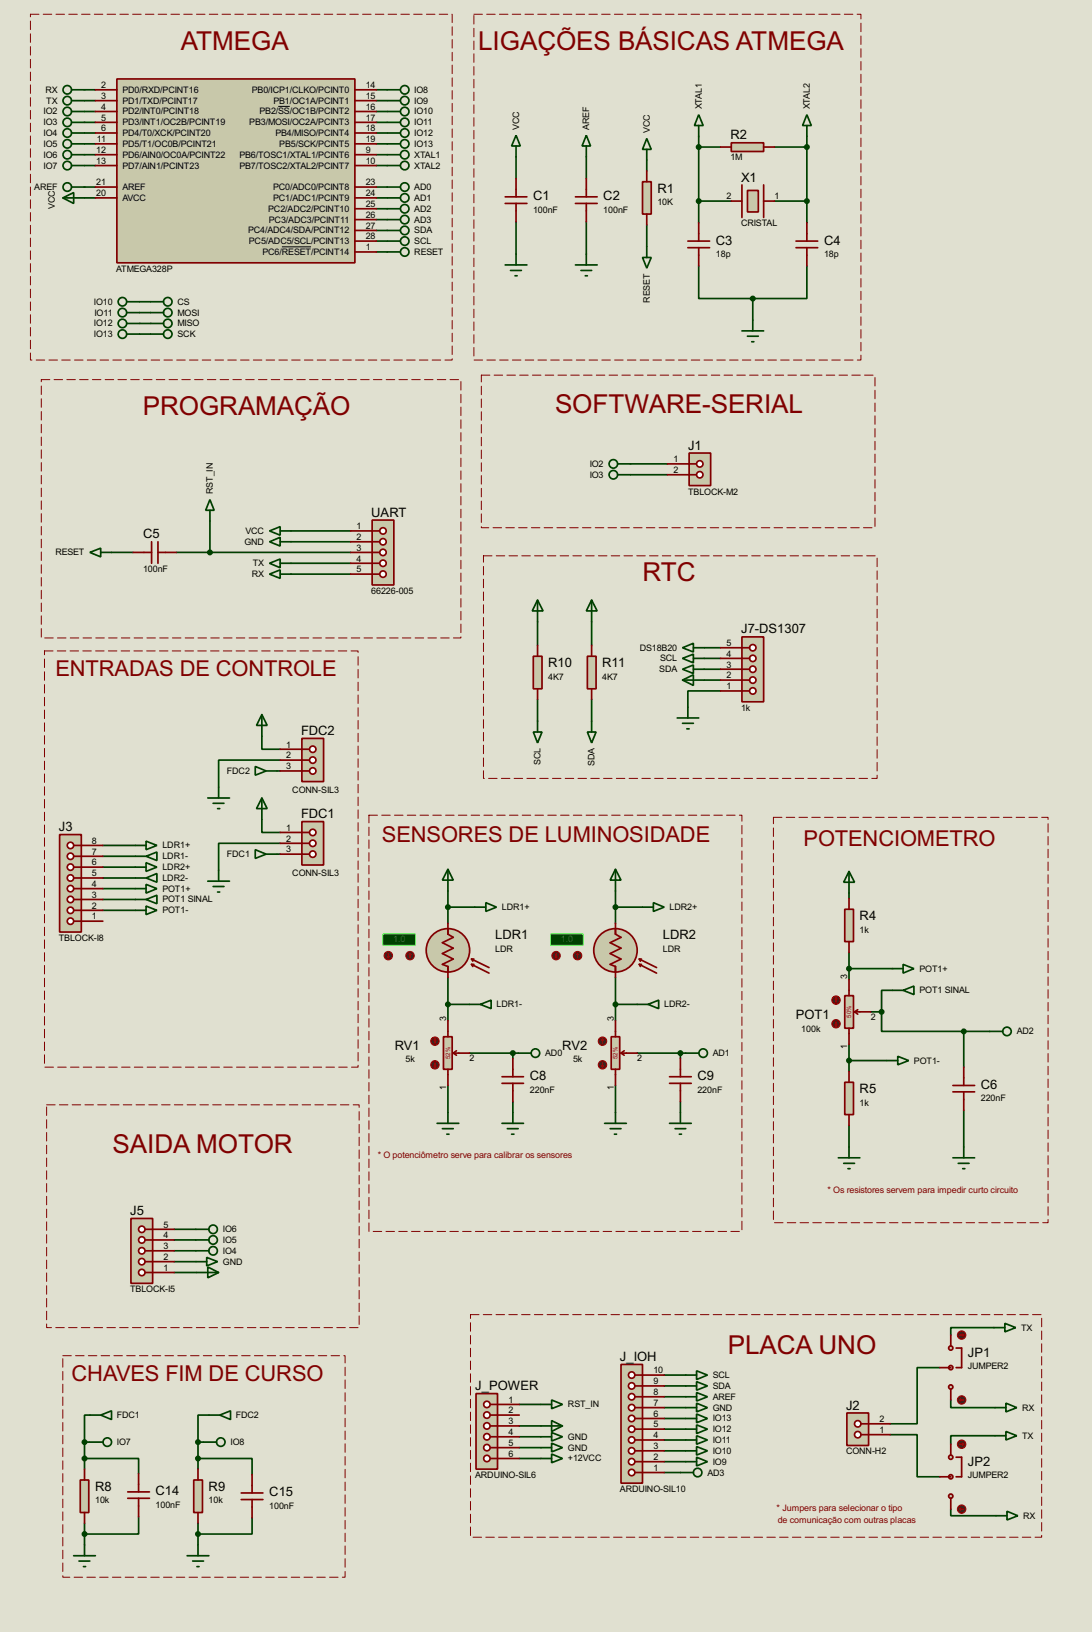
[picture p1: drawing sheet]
<svg xmlns="http://www.w3.org/2000/svg" width="256mm" height="383mm" viewBox="0 0 256 383" stroke-linecap="round" stroke-linejoin="round" font-family="sans-serif">
<path d="M0 0h256.5v383.5h-256.5z" fill="#e0e0d0"/>
<g fill="none" stroke="#004000" stroke-width=".4">
<path d="M19.9 38.9h2.5M19.9 36.4h2.5M19.9 33.8h2.5M19.9 31.3h2.5M19.9 28.8h2.5M19.9 26.2h2.5M19.9 21.1h2.5M19.9 23.7h2.5M88.4 38.9h2.6M88.4 36.4h2.6M88.4 33.8h2.6M88.4 31.3h2.6"/>
<path d="M88.4 28.8h2.6M88.4 26.2h2.6M88.4 21.1h2.6M88.4 23.7h2.6M121.2 36.9v5.1M137.7 36.9v5.1M151.9 37.6v2.6M164.1 32.1v20.3M164.1 34.6h5.1M181.9 34.6h7.6M189.5 32.1v20.3M19.9 44h2.5"/>
<path d="M19.9 46.5h2.5M88.4 44h2.6M88.4 46.5h2.6M88.4 49.1h2.6M88.4 51.6h2.6M88.4 54.2h2.6M88.4 56.7h2.6M88.4 59.2h2.6M121.2 52.1v7.6M137.7 52.1v7.6M151.9 52.9v5.1M164.1 47.3h7.7"/>
<path d="M181.9 47.3h7.6M32.8 70.9h2.6M32.8 73.5h2.6M32.8 76h2.6M32.8 78.5h2.6M164.1 62.5v7.7h12.7M176.8 70.2v5M189.5 62.5v7.7h-12.7M148.1 109h8.7M148.1 111.6h8.7M26.2 129.8h5.1M41.5 129.8h40.9"/>
<path d="M49.3 122.5v7.3M68.4 124.8h14M68.4 127.3h14M68.4 132.4h14M68.4 134.9h14M126.3 146.1v5.6M139 146.1v5.6M165.4 154.7h3.8M165.4 157.3h3.8M165.4 152.2h3.8M165.4 159.8h3.8M61.5 173v3.1h4.3"/>
<path d="M65.8 178.6h-14.4v6.4M126.3 164.4v5.1M139 164.4v5.1M169.2 162.4h-7.6v3.8M24.2 198.7h10.1M34.3 197.7l2.6 1-2.6 1zM61.5 192.6v3h4.3M65.1 181.2h.7M65.8 198.2h-14.4v6.3M24.2 213.9h10.1M24.2 211.4h10.1M24.2 208.8h10.1"/>
<path d="M24.2 206.3h10.1M24.2 203.8h10.1M24.2 201.2h10.1M34.3 201.2l2.6-1v2zM34.3 206.3l2.6-1v2zM34.3 202.7l2.6 1.1-2.6 1zM34.3 207.8l2.6 1-2.6 1.1zM34.3 212.9l2.6 1-2.6 1zM34.3 211.4l2.6-1v2zM65.1 200.7h.7M105.2 213.2h8.9M105.2 209.4v7.6"/>
<path d="M114.1 212.1l2.5 1.1-2.5 1zM144.6 213.2h6.3M144.6 209.4v7.6M199.4 209.9v1.2M105.2 229.7v10.1M105.2 236h7.6M112.8 236l2.6-1v2zM144.6 236h5.1M144.6 229.7v10.1M199.4 223.8v6.4M199.4 227.6h10.2M204.5 237.8h2.6"/>
<path d="M207.1 237.8v4.6h19.3M209.6 232.7h-2.5v5.1M105.2 255.1v6.3M110.3 247.5h14.5M120.5 247.5v1.2M120.5 258.9v2.5M144.6 255.1v6.3M149.7 247.5h11.4M159.8 247.5v1.2M159.8 258.9v2.5M199.4 245.4v6.4M199.4 249.2h8.9"/>
<path d="M226.4 242.4h9.1M226.4 242.4v8.4M199.4 264.5v5M226.4 260.9v8.6M40.9 296.5h5.1M40.9 293.9h5.1M40.9 291.4h5.1M40.9 288.9h5.1M40.9 299h5.4M233.5 312h-10.2v1.7M19.9 338.9h1.2M19.9 338.9v6.3"/>
<path d="M21.1 332.5h-1.2v6.4M46.5 338.9h1.3M46.5 338.9v6.3M49.1 332.5h-2.6v6.4M122 330h5.1M122 337.6h5.1M122 335.1h5.1M156 330.8h5.1M156 328.2h5.1M156 338.4h5.1M156 335.8h5.1M156 333.3h5.1"/>
<path d="M156 325.7h5.1M156 323.1h5.1M209.1 337.1h6.3v9.9h5.4M220.8 321.4h-5.4v13.2h-6.3M223.3 329v1.8h10.4M233.7 337.4h-10.4v2M19.9 342.7h12.7v3.6M19.9 357.9v5.1M32.6 356.4v4.1h-12.7M46.5 342.7h12.7v3.8M46.5 357.9v5.1M59.2 356.7v3.8h-12.7"/>
<path d="M122 340.2h5.1M122 342.7h5.1M156 343.5h5.1M156 340.9h5.1M156 346h3.8M223.3 354.6v1.6h10.7"/>
<circle cx="125.7" cy="247.5" r="1"/>
<circle cx="236.5" cy="242.4" r="1"/>
</g>
<path d="M10.5 153h73.6v97.8h-73.6zM86.7 191.6h87.6v97.8h-87.6z" fill="none" stroke="#e0e0d0" stroke-width=".23"/>
<path d="M10.5 153h73.6v97.8h-73.6zM86.7 191.6h87.6v97.8h-87.6z" fill="none" stroke="#800000" stroke-width=".23" stroke-dasharray="2 1"/>
<circle cx="105.2" cy="223.3" r="5.1" fill="#c8c8aa" stroke="#800000" stroke-width=".4"/>
<path d="M105.2 218.2v1.3l1.3 .8-2.6 1.2 2.6 1.3-2.6 1.3 2.6 1.3-2.6 1.2 1.3 .5v1.3M110.8 226.6l4.1 2.1M110.8 226.6l.3 .5M110.8 226.6h.5M110.8 225.4l4.1 2M110.8 225.4l.3 .5M110.8 225.4h.5" fill="none" stroke="#800000" stroke-width=".4"/>
<path d="M90 219.5h7.6v2.6h-7.6z" fill="#004000" stroke="#0f0" stroke-width=".23"/>
<path d="M105.2 217v2.5M105.2 227.1v2.6" fill="none" stroke="#800000" stroke-width=".4"/>
<circle cx="96.3" cy="224.6" r="1" fill="#400000" stroke="#f00" stroke-width=".23"/>
<path d="M96.3 224.1l-.2 .2M96.3 224.1l.3 .2M96.3 224.1v1" fill="none" stroke="#f00" stroke-width=".23"/>
<circle cx="91.2" cy="224.6" r="1" fill="#400000" stroke="#f00" stroke-width=".23"/>
<path d="M91 224.8l.2 .3M91.2 224.1v1M91.5 224.8l-.3 .3" fill="none" stroke="#f00" stroke-width=".23"/>
<circle cx="105.2" cy="213.2" r=".5" fill="#004000" stroke="#004000" stroke-width=".4"/>
<path d="M102.7 264h5.1M103.9 265.2h2.6M105 266.5h.5M105.2 261.4v2.6" fill="none" stroke="#004000" stroke-width=".4"/>
<path d="M104.2 243.6h2v7.7h-2z" fill="#c8c8aa" stroke="#800000" stroke-width=".4"/>
<path d="M105.2 239.8v3.8M105.2 251.3v3.8M106.5 247.5l.7 .5M106.5 247.5h3.8M107.2 246.9l-.7 .6" fill="none" stroke="#800000" stroke-width=".4"/>
<circle cx="102.1" cy="244.7" r="1" fill="#400000" stroke="#f00" stroke-width=".23"/>
<path d="M102.2 244.1l-.3 .3M102.2 244.1l.2 .3M102.2 244.1v1.1" fill="none" stroke="#f00" stroke-width=".23"/>
<circle cx="102.1" cy="250.2" r="1" fill="#400000" stroke="#f00" stroke-width=".23"/>
<path d="M101.9 250.5l.3 .3M102.2 249.7v1.1M102.4 250.5l-.2 .3" fill="none" stroke="#f00" stroke-width=".23"/>
<circle cx="105.2" cy="236" r=".5" fill="#004000" stroke="#004000" stroke-width=".4"/>
<g fill="none" stroke="#004000" stroke-width=".4">
<path d="M150.9 213.2h2.6M153.5 212.1l2.5 1.1-2.5 1zM149.7 236h2.5M152.2 236l2.5-1v2zM161.1 247.5h3"/>
<circle cx="165.1" cy="247.5" r="1"/>
</g>
<circle cx="144.5" cy="223.3" r="5.1" fill="#c8c8aa" stroke="#800000" stroke-width=".4"/>
<path d="M144.6 218.2v1.3l1.3 .8-2.6 1.2 2.6 1.3-2.6 1.3 2.6 1.3-2.6 1.2 1.3 .5v1.3M150.2 226.6l4 2.1M150.2 226.6l.2 .5M150.2 226.6h.5M150.2 225.4l4 2M150.2 225.4l.2 .5M150.2 225.4h.5" fill="none" stroke="#800000" stroke-width=".4"/>
<path d="M129.3 219.5h7.7v2.6h-7.7z" fill="#004000" stroke="#0f0" stroke-width=".23"/>
<path d="M144.6 217v2.5M144.6 227.1v2.6" fill="none" stroke="#800000" stroke-width=".4"/>
<circle cx="135.6" cy="224.6" r="1" fill="#400000" stroke="#f00" stroke-width=".23"/>
<path d="M135.7 224.1l-.3 .2M135.7 224.1l.2 .2M135.7 224.1v1" fill="none" stroke="#f00" stroke-width=".23"/>
<circle cx="130.6" cy="224.6" r="1" fill="#400000" stroke="#f00" stroke-width=".23"/>
<path d="M130.4 224.8l.2 .3M130.6 224.1v1M130.9 224.8l-.3 .3" fill="none" stroke="#f00" stroke-width=".23"/>
<circle cx="144.5" cy="213.2" r=".5" fill="#004000" stroke="#004000" stroke-width=".4"/>
<path d="M142 264h5.1M143.3 265.2h2.6M144.3 266.5h.5M144.6 261.4v2.6" fill="none" stroke="#004000" stroke-width=".4"/>
<path d="M143.6 243.6h2v7.7h-2z" fill="#c8c8aa" stroke="#800000" stroke-width=".4"/>
<path d="M144.6 239.8v3.8M144.6 251.3v3.8M145.9 247.5l.7 .5M145.9 247.5h3.8M146.6 246.9l-.7 .6" fill="none" stroke="#800000" stroke-width=".4"/>
<circle cx="141.5" cy="244.7" r="1" fill="#400000" stroke="#f00" stroke-width=".23"/>
<path d="M141.5 244.1l-.2 .3M141.5 244.1l.3 .3M141.5 244.1v1.1" fill="none" stroke="#f00" stroke-width=".23"/>
<circle cx="141.5" cy="250.2" r="1" fill="#400000" stroke="#f00" stroke-width=".23"/>
<path d="M141.3 250.5l.2 .3M141.5 249.7v1.1M141.8 250.5l-.3 .3" fill="none" stroke="#f00" stroke-width=".23"/>
<circle cx="144.5" cy="236" r=".5" fill="#004000" stroke="#004000" stroke-width=".4"/>
<path d="M209.6 227.6h2.5M209.6 232.7h2.5M212.1 226.6l2.6 1-2.6 1.1zM212.1 232.7l2.6-1v2zM208.3 249.2h2.6M210.9 248.2l2.5 1-2.5 1z" fill="none" stroke="#004000" stroke-width=".4"/>
<path d="M181.7 192.1h64.5v95.2h-64.5z" fill="none" stroke="#e0e0d0" stroke-width=".23"/>
<path d="M181.7 192.1h64.5v95.2h-64.5z" fill="none" stroke="#800000" stroke-width=".23" stroke-dasharray="2 1"/>
<path d="M198.4 234h2.1v7.6h-2.1z" fill="#c8c8aa" stroke="#800000" stroke-width=".4"/>
<path d="M199.4 230.2v3.8M200.7 237.8l.8 .5M200.7 237.8h3.8M201.5 237.3l-.8 .5M199.4 241.6v3.8" fill="none" stroke="#800000" stroke-width=".4"/>
<circle cx="196.3" cy="235" r="1" fill="#400000" stroke="#f00" stroke-width=".23"/>
<path d="M196.4 234.5l-.3 .3M196.4 234.5l.3 .3M196.4 234.5v1" fill="none" stroke="#f00" stroke-width=".23"/>
<circle cx="196.3" cy="240.6" r="1" fill="#400000" stroke="#f00" stroke-width=".23"/>
<path d="M196.1 240.8l.3 .3M196.4 240.1v1M196.7 240.8l-.3 .3" fill="none" stroke="#f00" stroke-width=".23"/>
<path d="M198.4 213.7h2.1v7.6h-2.1z" fill="#c8c8aa" stroke="#800000" stroke-width=".4"/>
<path d="M199.4 211.1v2.6M199.4 221.3v2.5" fill="none" stroke="#800000" stroke-width=".4"/>
<circle cx="199.4" cy="227.6" r=".5" fill="#004000" stroke="#004000" stroke-width=".4"/>
<path d="M198.4 254.3h2.1v7.6h-2.1z" fill="#c8c8aa" stroke="#800000" stroke-width=".4"/>
<path d="M199.4 251.8v2.5M199.4 261.9v2.6" fill="none" stroke="#800000" stroke-width=".4"/>
<g fill="#004000" stroke="#004000" stroke-width=".4">
<circle cx="199.4" cy="249.2" r=".5"/>
<circle cx="207" cy="237.8" r=".5"/>
</g>
<path d="M196.9 272.1h5.1M198.2 273.4h2.5M199.2 274.6h.5M199.4 269.5v2.6" fill="none" stroke="#004000" stroke-width=".4"/>
<path d="M9.7 89.2h98.6v60.7h-98.6z" fill="none" stroke="#e0e0d0" stroke-width=".23"/>
<path d="M9.7 89.2h98.6v60.7h-98.6z" fill="none" stroke="#800000" stroke-width=".23" stroke-dasharray="2 1"/>
<path d="M87.4 122.2h5.1v15.3h-5.1z" fill="#c8c8aa" stroke="#800000" stroke-width=".4"/>
<path d="M87.4 124.8h1.8" fill="none" stroke="#800000" stroke-width=".4"/>
<circle cx="89.9" cy="124.8" r=".75" fill="#feffff" stroke="#800000" stroke-width=".4"/>
<path d="M87.4 127.3h1.8" fill="none" stroke="#800000" stroke-width=".4"/>
<circle cx="89.9" cy="127.3" r=".75" fill="#feffff" stroke="#800000" stroke-width=".4"/>
<path d="M87.4 129.8h1.8" fill="none" stroke="#800000" stroke-width=".4"/>
<circle cx="89.9" cy="129.8" r=".75" fill="#feffff" stroke="#800000" stroke-width=".4"/>
<path d="M87.4 132.4h1.8" fill="none" stroke="#800000" stroke-width=".4"/>
<circle cx="89.9" cy="132.4" r=".75" fill="#feffff" stroke="#800000" stroke-width=".4"/>
<path d="M87.4 134.9h1.8" fill="none" stroke="#800000" stroke-width=".4"/>
<circle cx="89.9" cy="134.9" r=".75" fill="#feffff" stroke="#800000" stroke-width=".4"/>
<path d="M31.3 129.8h4.3M35.6 127.3v5.1M37.1 129.8h4.4M37.1 127.3v5.1M82.4 124.8h5M82.4 127.3h5M82.4 129.8h5M82.4 132.4h5M82.4 134.9h5" fill="none" stroke="#800000" stroke-width=".4"/>
<path d="M21.1 129.8l2.6-1v2.1zM23.7 129.8h2.5M63.3 124.8l2.5-1v2zM63.3 127.3l2.5-1v2zM63.3 132.4l2.5-1v2zM63.3 134.9l2.5-1v2zM65.8 124.8h2.6M65.8 127.3h2.6M65.8 132.4h2.6M65.8 134.9h2.6" fill="none" stroke="#004000" stroke-width=".4"/>
<path d="M27.5 18.6h55.9v43.2h-55.9z" fill="#c8c8aa" stroke="#800000" stroke-width=".4"/>
<g fill="none" stroke="#800000" stroke-width=".4">
<path d="M22.4 21.1h5.1M22.4 23.7h5.1M22.4 28.8h5.1M22.4 26.2h5.1M22.4 36.4h5.1M22.4 33.8h5.1M22.4 31.3h5.1M22.4 38.9h5.1M83.4 21.1h5M83.4 23.7h5M83.4 28.8h5M83.4 26.2h5"/>
<path d="M83.4 36.4h5M83.4 33.8h5M83.4 31.3h5M83.4 38.9h5M22.4 46.5h5.1M22.4 44h5.1M83.4 59.2h5M83.4 56.7h5M83.4 54.2h5M83.4 51.6h5M83.4 49.1h5M83.4 46.5h5"/>
<path d="M83.4 44h5"/>
</g>
<path d="M65.4 25h2.7M66.2 58h6.9" fill="none" stroke="#000" stroke-width=".23"/>
<g fill="none" stroke="#004000" stroke-width=".4">
<path d="M16.8 38.9h3.1M16.8 36.4h3.1M16.8 33.8h3.1M16.8 31.3h3.1M16.8 28.8h3.1M16.8 26.2h3.1M91 33.8h3M91 31.3h3M91 28.8h3M91 26.2h3M91 21.1h3M91 23.7h3"/>
<path d="M14.8 46.5l2.5-1.2v2.5zM14.8 46.5h5.1M16.8 44h3.1M91 44h3M91 46.5h3M91 49.1h3M91 51.6h3M91 54.2h3M91 56.7h3M91 59.2h3"/>
<circle cx="15.8" cy="28.8" r="1"/>
<circle cx="15.8" cy="38.9" r="1"/>
<circle cx="15.8" cy="33.8" r="1"/>
<circle cx="15.8" cy="26.2" r="1"/>
<circle cx="15.8" cy="36.4" r="1"/>
<circle cx="15.8" cy="31.3" r="1"/>
<circle cx="95" cy="33.8" r="1"/>
<circle cx="95" cy="26.2" r="1"/>
<circle cx="95" cy="31.3" r="1"/>
<circle cx="95" cy="28.8" r="1"/>
<circle cx="95" cy="21.1" r="1"/>
<circle cx="95" cy="23.7" r="1"/>
<circle cx="15.8" cy="44" r="1"/>
<circle cx="95" cy="49.1" r="1"/>
<circle cx="95" cy="44" r="1"/>
<circle cx="95" cy="46.5" r="1"/>
<circle cx="95" cy="51.6" r="1"/>
<circle cx="95" cy="54.2" r="1"/>
<circle cx="95" cy="59.2" r="1"/>
<circle cx="95" cy="56.7" r="1"/>
</g>
<path d="M7.2 3.4h99v81.2h-99z" fill="none" stroke="#e0e0d0" stroke-width=".23"/>
<path d="M7.2 3.4h99v81.2h-99z" fill="none" stroke="#800000" stroke-width=".23" stroke-dasharray="2 1"/>
<path d="M150.9 42.7h2.1v7.6h-2.1z" fill="#c8c8aa" stroke="#800000" stroke-width=".4"/>
<g fill="none" stroke="#800000" stroke-width=".4">
<path d="M118.7 46.3h5.1M118.7 47.8h5.1M121.2 42v4.3M121.2 47.8v4.3M151.9 40.2v2.5M151.9 50.3v2.6M161.6 58.2h5.1M161.6 56.7h5.1M164.1 52.4v4.3M164.1 58.2v4.3M174.3 43.5v7.6M179.4 43.5v7.6"/>
<path d="M187 58.2h5.1M187 56.7h5.1M189.5 52.4v4.3M189.5 58.2v4.3"/>
</g>
<path d="M121.2 31.8l1 2.5h-2zM121.2 34.3v2.6M151.9 32.6l1.1 2.5h-2.1zM151.9 35.1v2.5M121.2 59.7v2.6M151.9 58v2.5M118.7 62.3h5.1M119.9 63.6h2.6M121 64.8h.5M150.9 60.5h2.1l-1.1 2.5z" fill="none" stroke="#004000" stroke-width=".4"/>
<path d="M175.6 44.8h2.5v5h-2.5z" fill="#c8c8aa" stroke="#800000" stroke-width=".4"/>
<path d="M171.8 47.3h2.5M179.4 47.3h2.5" fill="none" stroke="#800000" stroke-width=".4"/>
<path d="M164.1 27l1.1 2.5h-2.1zM164.1 29.5v2.6M189.5 27l1.1 2.5h-2.1zM189.5 29.5v2.6M174.3 77.8h5.1M175.6 79h2.5M176.8 75.2v2.6M176.6 80.3h.5" fill="none" stroke="#004000" stroke-width=".4"/>
<g fill="#004000" stroke="#004000" stroke-width=".4">
<circle cx="176.8" cy="70.2" r=".5"/>
<circle cx="189.5" cy="47.3" r=".5"/>
<circle cx="164.1" cy="47.3" r=".5"/>
</g>
<path d="M171.8 33.6h7.6v2h-7.6z" fill="#c8c8aa" stroke="#800000" stroke-width=".4"/>
<path d="M169.2 34.6h2.6M179.4 34.6h2.5M135.2 46.3h5.1M135.2 47.8h5.1M137.7 42v4.3M137.7 47.8v4.3" fill="none" stroke="#800000" stroke-width=".4"/>
<g fill="#004000" stroke="#004000" stroke-width=".4">
<circle cx="164.1" cy="34.6" r=".5"/>
<circle cx="189.5" cy="34.6" r=".5"/>
</g>
<g fill="none" stroke="#004000" stroke-width=".4">
<path d="M16.8 21.1h3.1M16.8 23.7h3.1M91 36.4h3M91 38.9h3M137.7 31.8l1 2.5h-2zM137.7 34.3v2.6M137.7 59.7v2.6M135.2 62.3h5.1M136.5 63.6h2.5M137.5 64.8h.5M105.2 204.3l1.3 2.5h-2.6zM105.2 204.3v5.1"/>
<path d="M144.6 204.3l1.3 2.5h-2.6zM144.6 204.3v5.1M199.4 204.8l1.3 2.5h-2.5zM199.4 204.8v5.1M21.1 332.5h2.6M23.7 332.5l2.5-1v2.1z"/>
<circle cx="15.8" cy="21.1" r="1"/>
<circle cx="15.8" cy="23.7" r="1"/>
<circle cx="95" cy="38.9" r="1"/>
<circle cx="95" cy="36.4" r="1"/>
</g>
<path d="M111.3 3.4h90.9v81.2h-90.9zM14.8 318.6h66.3v52h-66.3z" fill="none" stroke="#e0e0d0" stroke-width=".23"/>
<path d="M111.3 3.4h90.9v81.2h-90.9zM14.8 318.6h66.3v52h-66.3z" fill="none" stroke="#800000" stroke-width=".23" stroke-dasharray="2 1"/>
<path d="M18.9 347.8h2v7.6h-2z" fill="#c8c8aa" stroke="#800000" stroke-width=".4"/>
<path d="M19.9 345.2v2.6M19.9 355.4v2.5" fill="none" stroke="#800000" stroke-width=".4"/>
<path d="M49.1 332.5h2.5M51.6 332.5l2.6-1v2.1zM17.3 365.6h5.1M18.6 366.8h2.5M19.6 368.1h.5M19.9 363v2.6" fill="none" stroke="#004000" stroke-width=".4"/>
<path d="M45.5 347.8h2.1v7.6h-2.1z" fill="#c8c8aa" stroke="#800000" stroke-width=".4"/>
<g fill="none" stroke="#800000" stroke-width=".4">
<path d="M117.9 254.6h5.1M117.9 253h5.1M120.5 248.7v4.3M120.5 254.6v4.3M157.3 254.6h5.1M157.3 253h5.1M159.8 248.7v4.3M159.8 254.6v4.3M30 352.1h5.1M30 350.6h5.1M32.6 346.3v4.3M32.6 352.1v4.3"/>
<path d="M46.5 345.2v2.6M46.5 355.4v2.5M56.7 352.4h5.1M56.7 350.8h5.1M59.2 346.5v4.3M59.2 352.4v4.3"/>
</g>
<g fill="none" stroke="#004000" stroke-width=".4">
<path d="M117.9 264h5.1M119.2 265.2h2.5M120.2 266.5h.5M120.5 261.4v2.6M157.3 264h5.1M158.6 265.2h2.5M159.6 266.5h.5M159.8 261.4v2.6M46 288.9h3.1M46 291.4h3.1M46 293.9h3.1M233.5 312h2.5"/>
<path d="M236 311l2.6 1-2.6 1zM21.1 338.9h3.1M47.8 338.9h3.1M127.1 330h2.5M127.1 337.6h2.5M129.6 329l2.5 1-2.5 1zM129.6 336.6l2.5 1-2.5 1zM129.6 339.1l2.5 1.1-2.5 1zM127.1 340.2h2.5M127.1 342.7h2.5M129.6 341.7l2.5 1-2.5 1zM234 356.2h2.5"/>
<path d="M236.5 355.1l2.6 1.1-2.6 1zM44 365.6h5.1M45.3 366.8h2.5M46.3 368.1h.5M46.5 363v2.6"/>
<circle cx="50" cy="291.4" r="1"/>
<circle cx="50" cy="288.9" r="1"/>
<circle cx="50" cy="293.9" r="1"/>
<circle cx="25.2" cy="338.9" r="1"/>
<circle cx="51.8" cy="338.9" r="1"/>
</g>
<g fill="#004000" stroke="#004000" stroke-width=".4">
<circle cx="159.8" cy="247.5" r=".5"/>
<circle cx="120.4" cy="247.5" r=".5"/>
<circle cx="46.5" cy="338.9" r=".5"/>
<circle cx="19.8" cy="338.9" r=".5"/>
<circle cx="19.8" cy="342.7" r=".5"/>
<circle cx="19.8" cy="360.5" r=".5"/>
<circle cx="46.5" cy="360.5" r=".5"/>
<circle cx="46.5" cy="342.7" r=".5"/>
</g>
<path d="M110.5 308.9h134.2v52.3h-134.2z" fill="none" stroke="#e0e0d0" stroke-width=".23"/>
<path d="M110.5 308.9h134.2v52.3h-134.2z" fill="none" stroke="#800000" stroke-width=".23" stroke-dasharray="2 1"/>
<path d="M111.8 327.5h5.1v17.7h-5.1z" fill="#c8c8aa" stroke="#800000" stroke-width=".4"/>
<path d="M115.1 330h1.8" fill="none" stroke="#800000" stroke-width=".4"/>
<circle cx="114.3" cy="330" r=".75" fill="#feffff" stroke="#800000" stroke-width=".4"/>
<path d="M115.1 332.5h1.8" fill="none" stroke="#800000" stroke-width=".4"/>
<circle cx="114.3" cy="332.5" r=".75" fill="#feffff" stroke="#800000" stroke-width=".4"/>
<path d="M115.1 335.1h1.8" fill="none" stroke="#800000" stroke-width=".4"/>
<circle cx="114.3" cy="335.1" r=".75" fill="#feffff" stroke="#800000" stroke-width=".4"/>
<path d="M115.1 337.6h1.8" fill="none" stroke="#800000" stroke-width=".4"/>
<circle cx="114.3" cy="337.6" r=".75" fill="#feffff" stroke="#800000" stroke-width=".4"/>
<path d="M115.1 340.2h1.8" fill="none" stroke="#800000" stroke-width=".4"/>
<circle cx="114.3" cy="340.2" r=".75" fill="#feffff" stroke="#800000" stroke-width=".4"/>
<path d="M115.1 342.7h1.8" fill="none" stroke="#800000" stroke-width=".4"/>
<circle cx="114.3" cy="342.7" r=".75" fill="#feffff" stroke="#800000" stroke-width=".4"/>
<path d="M116.9 330h5.1M116.9 332.5h5.1M116.9 335.1h5.1M116.9 337.6h5.1M116.9 340.2h5.1M116.9 342.7h5.1" fill="none" stroke="#800000" stroke-width=".4"/>
<path d="M14 196.1h5.1v22.9h-5.1z" fill="#c8c8aa" stroke="#800000" stroke-width=".4"/>
<path d="M17.3 216.5h1.8" fill="none" stroke="#800000" stroke-width=".4"/>
<circle cx="16.5" cy="216.5" r=".75" fill="#feffff" stroke="#800000" stroke-width=".4"/>
<path d="M17.3 213.9h1.8" fill="none" stroke="#800000" stroke-width=".4"/>
<circle cx="16.5" cy="213.9" r=".75" fill="#feffff" stroke="#800000" stroke-width=".4"/>
<path d="M17.3 211.4h1.8" fill="none" stroke="#800000" stroke-width=".4"/>
<circle cx="16.5" cy="211.4" r=".75" fill="#feffff" stroke="#800000" stroke-width=".4"/>
<path d="M17.3 208.8h1.8" fill="none" stroke="#800000" stroke-width=".4"/>
<circle cx="16.5" cy="208.8" r=".75" fill="#feffff" stroke="#800000" stroke-width=".4"/>
<path d="M17.3 206.3h1.8" fill="none" stroke="#800000" stroke-width=".4"/>
<circle cx="16.5" cy="206.3" r=".75" fill="#feffff" stroke="#800000" stroke-width=".4"/>
<path d="M17.3 203.8h1.8" fill="none" stroke="#800000" stroke-width=".4"/>
<circle cx="16.5" cy="203.8" r=".75" fill="#feffff" stroke="#800000" stroke-width=".4"/>
<path d="M17.3 201.2h1.8" fill="none" stroke="#800000" stroke-width=".4"/>
<circle cx="16.5" cy="201.2" r=".75" fill="#feffff" stroke="#800000" stroke-width=".4"/>
<path d="M17.3 198.7h1.8" fill="none" stroke="#800000" stroke-width=".4"/>
<circle cx="16.5" cy="198.7" r=".75" fill="#feffff" stroke="#800000" stroke-width=".4"/>
<path d="M19.1 198.7h5.1M19.1 216.5h5.1M19.1 213.9h5.1M19.1 211.4h5.1M19.1 208.8h5.1M19.1 206.3h5.1M19.1 203.8h5.1M19.1 201.2h5.1" fill="none" stroke="#800000" stroke-width=".4"/>
<path d="M46 296.5h2.6M48.6 295.5l2.5 1-2.5 1z" fill="none" stroke="#004000" stroke-width=".4"/>
<path d="M30.8 286.3h5.1v15.3h-5.1z" fill="#c8c8aa" stroke="#800000" stroke-width=".4"/>
<path d="M34.1 299h1.8" fill="none" stroke="#800000" stroke-width=".4"/>
<circle cx="33.3" cy="299" r=".75" fill="#feffff" stroke="#800000" stroke-width=".4"/>
<path d="M34.1 296.5h1.8" fill="none" stroke="#800000" stroke-width=".4"/>
<circle cx="33.3" cy="296.5" r=".75" fill="#feffff" stroke="#800000" stroke-width=".4"/>
<path d="M34.1 293.9h1.8" fill="none" stroke="#800000" stroke-width=".4"/>
<circle cx="33.3" cy="293.9" r=".75" fill="#feffff" stroke="#800000" stroke-width=".4"/>
<path d="M34.1 291.4h1.8" fill="none" stroke="#800000" stroke-width=".4"/>
<circle cx="33.3" cy="291.4" r=".75" fill="#feffff" stroke="#800000" stroke-width=".4"/>
<path d="M34.1 288.9h1.8" fill="none" stroke="#800000" stroke-width=".4"/>
<circle cx="33.3" cy="288.9" r=".75" fill="#feffff" stroke="#800000" stroke-width=".4"/>
<path d="M35.9 299h5M35.9 296.5h5M35.9 293.9h5M35.9 291.4h5M35.9 288.9h5" fill="none" stroke="#800000" stroke-width=".4"/>
<path d="M11 259.6h73.4v52.4h-73.4z" fill="none" stroke="#e0e0d0" stroke-width=".23"/>
<path d="M11 259.6h73.4v52.4h-73.4z" fill="none" stroke="#800000" stroke-width=".23" stroke-dasharray="2 1"/>
<path d="M127.1 335.1h5M129.6 333.8l2.5 1.3-2.5 1.3z" fill="none" stroke="#004000" stroke-width=".4"/>
<path d="M70.9 173.5h5.1v10.2h-5.1z" fill="#c8c8aa" stroke="#800000" stroke-width=".4"/>
<path d="M70.9 176.1h1.8" fill="none" stroke="#800000" stroke-width=".4"/>
<circle cx="73.4" cy="176.1" r=".75" fill="#feffff" stroke="#800000" stroke-width=".4"/>
<path d="M70.9 178.6h1.8" fill="none" stroke="#800000" stroke-width=".4"/>
<circle cx="73.4" cy="178.6" r=".75" fill="#feffff" stroke="#800000" stroke-width=".4"/>
<path d="M70.9 181.2h1.8" fill="none" stroke="#800000" stroke-width=".4"/>
<circle cx="73.4" cy="181.2" r=".75" fill="#feffff" stroke="#800000" stroke-width=".4"/>
<path d="M65.8 176.1h5.1M65.8 178.6h5.1M65.8 181.2h5.1" fill="none" stroke="#800000" stroke-width=".4"/>
<path d="M61.5 167.9l1.3 2.6h-2.5zM61.5 167.9v5.1M48.8 187.5h5.1M50.1 188.8h2.5M51.1 190h.5M51.4 185v2.5M60 180.1l2.5 1.1-2.5 1zM62.5 181.2h2.6" fill="none" stroke="#004000" stroke-width=".4"/>
<path d="M70.9 193.1h5.1v10.2h-5.1z" fill="#c8c8aa" stroke="#800000" stroke-width=".4"/>
<path d="M70.9 195.6h1.8" fill="none" stroke="#800000" stroke-width=".4"/>
<circle cx="73.4" cy="195.6" r=".75" fill="#feffff" stroke="#800000" stroke-width=".4"/>
<path d="M70.9 198.2h1.8" fill="none" stroke="#800000" stroke-width=".4"/>
<circle cx="73.4" cy="198.2" r=".75" fill="#feffff" stroke="#800000" stroke-width=".4"/>
<path d="M70.9 200.7h1.8" fill="none" stroke="#800000" stroke-width=".4"/>
<circle cx="73.4" cy="200.7" r=".75" fill="#feffff" stroke="#800000" stroke-width=".4"/>
<path d="M65.8 195.6h5.1M65.8 198.2h5.1M65.8 200.7h5.1" fill="none" stroke="#800000" stroke-width=".4"/>
<path d="M60 199.7l2.5 1-2.5 1zM61.5 187.5l1.3 2.5h-2.5zM61.5 187.5v5.1M48.8 207.1h5.1M50.1 208.3h2.5M51.1 209.6h.5M51.4 204.5v2.6M62.5 200.7h2.6M46.3 299h5.1M48.8 297.7l2.6 1.3-2.6 1.3z" fill="none" stroke="#004000" stroke-width=".4"/>
<path d="M198.9 332h5.1v7.7h-5.1z" fill="#c8c8aa" stroke="#800000" stroke-width=".4"/>
<path d="M202.2 337.1h1.8" fill="none" stroke="#800000" stroke-width=".4"/>
<circle cx="201.4" cy="334.6" r=".75" fill="#feffff" stroke="#800000" stroke-width=".4"/>
<path d="M202.2 334.6h1.8" fill="none" stroke="#800000" stroke-width=".4"/>
<circle cx="201.4" cy="337.1" r=".75" fill="#feffff" stroke="#800000" stroke-width=".4"/>
<path d="M224.6 316.8h1.3v4.6h-1.3M204 337.1h5.1M204 334.6h5.1" fill="none" stroke="#800000" stroke-width=".4"/>
<path d="M49.3 117.4l1 2.5h-2zM49.3 119.9v2.6" fill="none" stroke="#004000" stroke-width=".4"/>
<circle cx="49.3" cy="129.8" r=".5" fill="#004000" stroke="#004000" stroke-width=".4"/>
<g fill="#c8c8aa" stroke="#800000" stroke-width=".4">
<circle cx="223.3" cy="316.8" r=".5"/>
<circle cx="223.3" cy="325.9" r=".5"/>
<circle cx="223.3" cy="321.4" r=".5"/>
</g>
<path d="M223.3 313.7v2.6M220.8 321.4h2.5M223.3 326.4v2.6" fill="none" stroke="#800000" stroke-width=".4"/>
<circle cx="225.8" cy="313.7" r="1" fill="#400000" stroke="#f00" stroke-width=".23"/>
<path d="M225.4 313.7h1M226.1 313.5l.3 .2M226.4 313.7l-.3 .3" fill="none" stroke="#f00" stroke-width=".23"/>
<circle cx="225.8" cy="329" r="1" fill="#400000" stroke="#f00" stroke-width=".23"/>
<path d="M225.4 329l.2 .2M225.4 329h1M225.6 328.7l-.2 .3" fill="none" stroke="#f00" stroke-width=".23"/>
<path d="M224.6 342.4h1.3v4.6h-1.3" fill="none" stroke="#800000" stroke-width=".4"/>
<g fill="#c8c8aa" stroke="#800000" stroke-width=".4">
<circle cx="223.3" cy="342.4" r=".5"/>
<circle cx="223.3" cy="351.6" r=".5"/>
<circle cx="223.3" cy="347" r=".5"/>
</g>
<path d="M223.3 339.4v2.5M220.8 347h2.5M223.3 352.1v2.5" fill="none" stroke="#800000" stroke-width=".4"/>
<circle cx="225.8" cy="339.4" r="1" fill="#400000" stroke="#f00" stroke-width=".23"/>
<path d="M225.4 339.4h1M226.1 339.1l.3 .3M226.4 339.4l-.3 .3" fill="none" stroke="#f00" stroke-width=".23"/>
<circle cx="225.8" cy="354.6" r="1" fill="#400000" stroke="#f00" stroke-width=".23"/>
<path d="M225.4 354.6l.2 .3M225.4 354.6h1M225.6 354.4l-.2 .2" fill="none" stroke="#f00" stroke-width=".23"/>
<path d="M233.7 330.8h2.6M233.7 337.4h2.6M236.3 329.7l2.5 1.1-2.5 1zM236.3 336.4l2.5 1-2.5 1z" fill="none" stroke="#004000" stroke-width=".4"/>
<path d="M174.3 149.7h5.1v15.2h-5.1z" fill="#c8c8aa" stroke="#800000" stroke-width=".4"/>
<path d="M174.3 162.4h1.8" fill="none" stroke="#800000" stroke-width=".4"/>
<circle cx="176.8" cy="159.8" r=".75" fill="#feffff" stroke="#800000" stroke-width=".4"/>
<path d="M174.3 159.8h1.8" fill="none" stroke="#800000" stroke-width=".4"/>
<circle cx="176.8" cy="157.3" r=".75" fill="#feffff" stroke="#800000" stroke-width=".4"/>
<path d="M174.3 157.3h1.8" fill="none" stroke="#800000" stroke-width=".4"/>
<circle cx="176.8" cy="154.7" r=".75" fill="#feffff" stroke="#800000" stroke-width=".4"/>
<path d="M174.3 154.7h1.8" fill="none" stroke="#800000" stroke-width=".4"/>
<circle cx="176.8" cy="152.2" r=".75" fill="#feffff" stroke="#800000" stroke-width=".4"/>
<path d="M174.3 152.2h1.8" fill="none" stroke="#800000" stroke-width=".4"/>
<circle cx="176.8" cy="162.4" r=".75" fill="#feffff" stroke="#800000" stroke-width=".4"/>
<path d="M169.2 159.8h5.1M169.2 157.3h5.1M169.2 154.7h5.1M169.2 152.2h5.1M169.2 162.4h5.1" fill="none" stroke="#800000" stroke-width=".4"/>
<path d="M160.3 154.7l2.6-1v2.1zM160.3 157.3l2.6-1v2zM162.9 154.7h2.5M162.9 157.3h2.5M159.1 168.7h5M160.3 170h2.6M161.3 171.3h.6M161.6 166.2v2.5" fill="none" stroke="#004000" stroke-width=".4"/>
<path d="M113.6 130.6h92.4v52.3h-92.4z" fill="none" stroke="#e0e0d0" stroke-width=".23"/>
<path d="M113.6 130.6h92.4v52.3h-92.4z" fill="none" stroke="#800000" stroke-width=".23" stroke-dasharray="2 1"/>
<path d="M125.3 154.2h2v7.7h-2z" fill="#c8c8aa" stroke="#800000" stroke-width=".4"/>
<path d="M126.3 151.7v2.5M126.3 161.9v2.5" fill="none" stroke="#800000" stroke-width=".4"/>
<path d="M138 154.2h2v7.7h-2z" fill="#c8c8aa" stroke="#800000" stroke-width=".4"/>
<path d="M139 151.7v2.5M139 161.9v2.5" fill="none" stroke="#800000" stroke-width=".4"/>
<path d="M160.3 152.2l2.6-1v2zM162.9 152.2h2.5M125.3 172h2l-1 2.6zM126.3 169.5v2.5M138 172h2l-1 2.6zM139 169.5v2.5M161.1 330.8h2.5M161.1 328.2h2.5M163.6 329.7l2.6 1.1-2.6 1zM163.6 327.2l2.6 1-2.6 1zM161.1 343.5h2.5M163.6 342.4l2.6 1.1-2.6 1z" fill="none" stroke="#004000" stroke-width=".4"/>
<path d="M145.9 320.6h5v27.9h-5z" fill="#c8c8aa" stroke="#800000" stroke-width=".4"/>
<path d="M149.2 346h1.7" fill="none" stroke="#800000" stroke-width=".4"/>
<circle cx="148.3" cy="346" r=".75" fill="#feffff" stroke="#800000" stroke-width=".4"/>
<path d="M149.2 343.5h1.7" fill="none" stroke="#800000" stroke-width=".4"/>
<circle cx="148.3" cy="343.5" r=".75" fill="#feffff" stroke="#800000" stroke-width=".4"/>
<path d="M149.2 340.9h1.7" fill="none" stroke="#800000" stroke-width=".4"/>
<circle cx="148.3" cy="340.9" r=".75" fill="#feffff" stroke="#800000" stroke-width=".4"/>
<path d="M149.2 338.4h1.7" fill="none" stroke="#800000" stroke-width=".4"/>
<circle cx="148.3" cy="338.4" r=".75" fill="#feffff" stroke="#800000" stroke-width=".4"/>
<path d="M149.2 335.8h1.7" fill="none" stroke="#800000" stroke-width=".4"/>
<circle cx="148.3" cy="335.8" r=".75" fill="#feffff" stroke="#800000" stroke-width=".4"/>
<path d="M149.2 333.3h1.7" fill="none" stroke="#800000" stroke-width=".4"/>
<circle cx="148.3" cy="333.3" r=".75" fill="#feffff" stroke="#800000" stroke-width=".4"/>
<path d="M149.2 330.8h1.7" fill="none" stroke="#800000" stroke-width=".4"/>
<circle cx="148.3" cy="330.8" r=".75" fill="#feffff" stroke="#800000" stroke-width=".4"/>
<path d="M149.2 328.2h1.7" fill="none" stroke="#800000" stroke-width=".4"/>
<circle cx="148.3" cy="328.2" r=".75" fill="#feffff" stroke="#800000" stroke-width=".4"/>
<path d="M149.2 325.7h1.7" fill="none" stroke="#800000" stroke-width=".4"/>
<circle cx="148.3" cy="325.7" r=".75" fill="#feffff" stroke="#800000" stroke-width=".4"/>
<path d="M149.2 323.1h1.7" fill="none" stroke="#800000" stroke-width=".4"/>
<circle cx="148.3" cy="323.1" r=".75" fill="#feffff" stroke="#800000" stroke-width=".4"/>
<path d="M150.9 338.4h5.1M150.9 335.8h5.1M150.9 333.3h5.1M150.9 330.8h5.1M150.9 328.2h5.1M150.9 325.7h5.1M150.9 323.1h5.1M150.9 346h5.1M150.9 343.5h5.1M150.9 340.9h5.1" fill="none" stroke="#800000" stroke-width=".4"/>
<g fill="none" stroke="#004000" stroke-width=".4">
<path d="M29.8 70.9h3M29.8 73.5h3M29.8 76h3M29.8 78.5h3M35.4 70.9h3M35.4 73.5h3M35.4 76h3M35.4 78.5h3M161.1 338.4h2.5M161.1 335.8h2.5M161.1 333.3h2.5M161.1 325.7h2.5"/>
<path d="M161.1 323.1h2.5M163.6 339.9l2.6 1-2.6 1zM163.6 337.4l2.6 1-2.6 1zM163.6 334.8l2.6 1-2.6 1.1zM163.6 332.3l2.6 1-2.6 1zM163.6 324.7l2.6 1-2.6 1zM163.6 322.1l2.6 1-2.6 1.1zM161.1 340.9h2.5"/>
<circle cx="28.7" cy="73.5" r="1"/>
<circle cx="28.7" cy="70.9" r="1"/>
<circle cx="28.7" cy="76" r="1"/>
<circle cx="28.7" cy="78.5" r="1"/>
<circle cx="39.4" cy="73.5" r="1"/>
<circle cx="39.4" cy="70.9" r="1"/>
<circle cx="39.4" cy="76" r="1"/>
<circle cx="39.4" cy="78.5" r="1"/>
</g>
<path d="M113.1 88.2h92.4v35.8h-92.4z" fill="none" stroke="#e0e0d0" stroke-width=".23"/>
<path d="M113.1 88.2h92.4v35.8h-92.4z" fill="none" stroke="#800000" stroke-width=".23" stroke-dasharray="2 1"/>
<path d="M161.9 106.5h5v7.6h-5z" fill="#c8c8aa" stroke="#800000" stroke-width=".4"/>
<path d="M161.9 109h1.7" fill="none" stroke="#800000" stroke-width=".4"/>
<circle cx="164.3" cy="109" r=".75" fill="#feffff" stroke="#800000" stroke-width=".4"/>
<path d="M161.9 111.6h1.7" fill="none" stroke="#800000" stroke-width=".4"/>
<circle cx="164.3" cy="111.6" r=".75" fill="#feffff" stroke="#800000" stroke-width=".4"/>
<path d="M156.8 109h5.1M156.8 111.6h5.1M223.8 256.6h5.1M223.8 255.1h5.1M226.4 250.8v4.3M226.4 256.6v4.3" fill="none" stroke="#800000" stroke-width=".4"/>
<g fill="none" stroke="#004000" stroke-width=".4">
<path d="M145.1 109h3M145.1 111.6h3M126.3 141l1.3 2.6h-2.6zM126.3 141v5.1M139 141l1.3 2.6h-2.6zM139 141v5.1M160.3 159.8l2.6-1.2v2.5zM160.3 159.8h5.1M223.8 272.1h5.1M225.1 273.4h2.5M226.1 274.6h.5M226.4 269.5v2.6"/>
<path d="M159.8 346h3.1"/>
<circle cx="144" cy="111.6" r="1"/>
<circle cx="144" cy="109" r="1"/>
<circle cx="163.8" cy="346" r="1"/>
</g>
<circle cx="226.3" cy="242.4" r=".5" fill="#004000" stroke="#004000" stroke-width=".4"/>
<g font-size="6.9" fill="#800000">
<text x="42.5" y="11.7">ATMEGA</text>
<text x="112.3" y="11.7">LIGAÇÕES BÁSICAS ATMEGA</text>
<text x="33.6" y="97.5">PROGRAMAÇÃO</text>
<text x="130.4" y="97">SOFTWARE-SERIAL</text>
<text x="150.9" y="136.6">RTC</text>
<text x="26.5" y="271">SAIDA MOTOR</text>
<text x="171" y="318.2">PLACA UNO</text>
</g>
<g font-size="5.8" fill="#800000">
<text x="13" y="158.8">ENTRADAS DE CONTROLE</text>
<text x="89.7" y="197.9">SENSORES DE LUMINOSIDADE</text>
<text x="188.7" y="198.7">POTENCIOMETRO</text>
<text x="16.8" y="324.4">CHAVES FIM DE CURSO</text>
</g>
<g font-size="3.4">
<text x="171.6" y="32.8">R2</text>
<text x="125.2" y="47.1">C1</text>
<text x="141.7" y="47.1">C2</text>
<text x="154.4" y="45.2">R1</text>
<text x="174.1" y="42.7">X1</text>
<text x="168.2" y="57.5">C3</text>
<text x="193.6" y="57.5">C4</text>
<text x="161.6" y="105.7">J1</text>
<text x="87.2" y="121.4">UART</text>
<text x="33.6" y="126.5">C5</text>
<text x="174.1" y="148.9">J7-DS1307</text>
<text x="128.8" y="156.7">R10</text>
<text x="141.5" y="156.7">R11</text>
<text x="70.7" y="172.7">FDC2</text>
<text x="13.8" y="195.3">J3</text>
<text x="70.7" y="192.3">FDC1</text>
<text x="116.3" y="220.8">LDR1</text>
<text x="155.7" y="220.8">LDR2</text>
<text x="201.9" y="216.2">R4</text>
<text x="186.9" y="239.5">POT1</text>
<text x="92.7" y="246.6">RV1</text>
<text x="132.1" y="246.6">RV2</text>
<text x="124.5" y="253.8">C8</text>
<text x="163.8" y="253.8">C9</text>
<text x="201.9" y="256.9">R5</text>
<text x="230.4" y="255.8">C6</text>
<text x="30.6" y="285.5">J5</text>
<text x="145.6" y="319.8">J_IOH</text>
<text x="227.3" y="318.8">JP1</text>
<text x="111.6" y="326.7">J_POWER</text>
<text x="198.7" y="331.2">J2</text>
<text x="227.3" y="344.5">JP2</text>
<text x="22.4" y="350.3">R8</text>
<text x="36.6" y="351.3">C14</text>
<text x="49" y="350.3">R9</text>
<text x="63.3" y="351.6">C15</text>
</g>
<g font-size="2.4">
<text x="10.7" y="21.8">RX</text>
<text x="23.8" y="23.3">3</text>
<text x="23.8" y="20.7">2</text>
<text x="28.8" y="21.8">PD0/RXD/PCINT16</text>
<text x="59.2" y="21.8">PB0/ICP1/CLKO/PCINT0</text>
<text x="85.9" y="20.7">14</text>
<text x="85.9" y="23.3">15</text>
<text x="97.3" y="21.8">IO8</text>
<text x="10.3" y="29.5">IO3</text>
<text x="10.3" y="26.9">IO2</text>
<text x="10.9" y="24.3">TX</text>
<text x="23.8" y="28.3">5</text>
<text x="23.8" y="25.8">4</text>
<text x="28.8" y="29.5">PD3/INT1/OC2B/PCINT19</text>
<text x="28.8" y="26.9">PD2/INT0/PCINT18</text>
<text x="28.8" y="24.3">PD1/TXD/PCINT17</text>
<text x="58.6" y="29.5">PB3/MOSI/OC2A/PCINT3</text>
<text x="61" y="26.9">PB2/SS/OC1B/PCINT2</text>
<text x="64.2" y="24.3">PB1/OC1A/PCINT1</text>
<text x="85.9" y="28.3">17</text>
<text x="85.9" y="25.8">16</text>
<text x="97.3" y="24.3">IO9</text>
<text x="97.3" y="26.9">IO10</text>
<text x="97.3" y="29.5">IO11</text>
<text x="164.8" y="25.7" transform="rotate(-90 164.8 25.7)">XTAL1</text>
<text x="190.2" y="25.7" transform="rotate(-90 190.2 25.7)">XTAL2</text>
<text x="10.3" y="34.5">IO5</text>
<text x="10.3" y="32">IO4</text>
<text x="22.6" y="36">12</text>
<text x="22.8" y="33.4">11</text>
<text x="23.8" y="30.9">6</text>
<text x="28.8" y="34.5">PD5/T1/OC0B/PCINT21</text>
<text x="28.8" y="32">PD4/T0/XCK/PCINT20</text>
<text x="64.7" y="32">PB4/MISO/PCINT4</text>
<text x="65.6" y="34.5">PB5/SCK/PCINT5</text>
<text x="85.9" y="30.9">18</text>
<text x="85.9" y="33.4">19</text>
<text x="85.9" y="36">9</text>
<text x="97.3" y="32">IO12</text>
<text x="97.3" y="34.5">IO13</text>
<text x="121.9" y="30.5" transform="rotate(-90 121.9 30.5)">VCC</text>
<text x="138.4" y="30.5" transform="rotate(-90 138.4 30.5)">AREF</text>
<text x="152.6" y="31.3" transform="rotate(-90 152.6 31.3)">VCC</text>
<text x="10.3" y="39.6">IO7</text>
<text x="10.3" y="37">IO6</text>
<text x="22.6" y="38.5">13</text>
<text x="28.8" y="37">PD6/AIN0/OC0A/PCINT22</text>
<text x="28.8" y="39.6">PD7/AIN1/PCINT23</text>
<text x="56.3" y="39.6">PB7/TOSC2/XTAL2/PCINT7</text>
<text x="56.3" y="37">PB6/TOSC1/XTAL1/PCINT6</text>
<text x="85.9" y="38.5">10</text>
<text x="97.3" y="37">XTAL1</text>
<text x="97.3" y="39.6">XTAL2</text>
<text x="171.6" y="37.7">1M</text>
<text x="8.1" y="44.7">AREF</text>
<text x="22.6" y="46.1">20</text>
<text x="22.6" y="43.6">21</text>
<text x="28.8" y="47.2">AVCC</text>
<text x="28.8" y="44.7">AREF</text>
<text x="64.2" y="47.2">PC1/ADC1/PCINT9</text>
<text x="64.2" y="44.7">PC0/ADC0/PCINT8</text>
<text x="85.9" y="46.1">24</text>
<text x="85.9" y="43.6">23</text>
<text x="97.3" y="44.7">AD0</text>
<text x="97.3" y="47.2">AD1</text>
<text x="170.6" y="46.9">2</text>
<text x="181.9" y="46.9">1</text>
<text x="12.9" y="49" transform="rotate(-90 12.9 49)">VCC</text>
<text x="63" y="49.7">PC2/ADC2/PCINT10</text>
<text x="63.2" y="52.3">PC3/ADC3/PCINT11</text>
<text x="85.9" y="53.7">27</text>
<text x="85.9" y="51.2">26</text>
<text x="85.9" y="48.7">25</text>
<text x="97.3" y="49.7">AD2</text>
<text x="97.3" y="52.3">AD3</text>
<text x="125.2" y="50">100nF</text>
<text x="141.7" y="50">100nF</text>
<text x="154.4" y="48.2">10K</text>
<text x="174.1" y="53.2">CRISTAL</text>
<text x="58.3" y="54.9">PC4/ADC4/SDA/PCINT12</text>
<text x="58.5" y="57.4">PC5/ADC5/SCL/PCINT13</text>
<text x="61.7" y="59.9">PC6/RESET/PCINT14</text>
<text x="85.9" y="58.8">1</text>
<text x="85.9" y="56.3">28</text>
<text x="97.3" y="54.9">SDA</text>
<text x="97.3" y="57.4">SCL</text>
<text x="97.3" y="59.9">RESET</text>
<text x="27.3" y="63.9">ATMEGA328P</text>
<text x="168.2" y="60.4">18p</text>
<text x="193.6" y="60.4">18p</text>
<text x="22.1" y="71.6">IO10</text>
<text x="41.7" y="71.6">CS</text>
<text x="152.6" y="71.2" transform="rotate(-90 152.6 71.2)">RESET</text>
<text x="22.1" y="76.7">IO12</text>
<text x="22.2" y="74.1">IO11</text>
<text x="41.7" y="74.1">MOSI</text>
<text x="41.7" y="76.7">MISO</text>
<text x="22.1" y="79.2">IO13</text>
<text x="41.7" y="79.2">SCK</text>
<text x="138.5" y="109.7">IO2</text>
<text x="138.5" y="112.2">IO3</text>
<text x="158.2" y="108.6">1</text>
<text x="158.2" y="111.2">2</text>
<text x="50" y="116.1" transform="rotate(-90 50 116.1)">RST_IN</text>
<text x="161.6" y="116.2">TBLOCK-M2</text>
<text x="57.7" y="125.5">VCC</text>
<text x="83.7" y="124.4">1</text>
<text x="13" y="130.5">RESET</text>
<text x="57.4" y="128">GND</text>
<text x="83.7" y="126.9">2</text>
<text x="83.7" y="129.4">3</text>
<text x="83.7" y="131.9">4</text>
<text x="33.6" y="134.5">100nF</text>
<text x="59.2" y="135.6">RX</text>
<text x="59.4" y="133.1">TX</text>
<text x="83.7" y="134.5">5</text>
<text x="87.2" y="139.6">66226-005</text>
<text x="150.3" y="152.9">DS18B20</text>
<text x="155.1" y="155.4">SCL</text>
<text x="170.6" y="154.3">4</text>
<text x="170.6" y="151.8">5</text>
<text x="128.8" y="159.7">4K7</text>
<text x="141.5" y="159.7">4K7</text>
<text x="154.9" y="158">SDA</text>
<text x="170.6" y="162">1</text>
<text x="170.6" y="159.4">2</text>
<text x="170.6" y="156.9">3</text>
<text x="174.1" y="167">1k</text>
<text x="67.2" y="175.7">1</text>
<text x="67.2" y="178.2">2</text>
<text x="127" y="179.8" transform="rotate(-90 127 179.8)">SCL</text>
<text x="53.3" y="181.9">FDC2</text>
<text x="67.2" y="180.8">3</text>
<text x="139.7" y="180" transform="rotate(-90 139.7 180)">SDA</text>
<text x="68.7" y="186.3">CONN-SIL3</text>
<text x="67.2" y="195.2">1</text>
<text x="67.2" y="197.8">2</text>
<text x="21.6" y="203.4">6</text>
<text x="21.6" y="200.8">7</text>
<text x="21.6" y="198.3">8</text>
<text x="38.2" y="199.4">LDR1+</text>
<text x="38.2" y="201.9">LDR1-</text>
<text x="53.3" y="201.4">FDC1</text>
<text x="67.2" y="200.3">3</text>
<text x="21.6" y="208.4">4</text>
<text x="21.6" y="205.9">5</text>
<text x="38.2" y="207">LDR2-</text>
<text x="38.2" y="204.5">LDR2+</text>
<text x="38.2" y="209.5">POT1+</text>
<text x="68.7" y="205.9">CONN-SIL3</text>
<text x="21.6" y="213.5">2</text>
<text x="21.6" y="211">3</text>
<text x="38.2" y="214.6">POT1-</text>
<text x="38.2" y="212.1">POT1 SINAL</text>
<text x="117.9" y="213.9">LDR1+</text>
<text x="157.3" y="213.9">LDR2+</text>
<text x="13.8" y="221.1">TBLOCK-I8</text>
<text x="21.6" y="216.1">1</text>
<text x="201.9" y="219.2">1k</text>
<text x="116.3" y="223.7">LDR</text>
<text x="155.7" y="223.7">LDR</text>
<text x="199" y="230.2" transform="rotate(-90 199 230.2)">3</text>
<text x="216" y="228.3">POT1+</text>
<text x="216" y="233.4">POT1 SINAL</text>
<text x="104.8" y="239.8" transform="rotate(-90 104.8 239.8)">3</text>
<text x="116.6" y="236.7">LDR1-</text>
<text x="144.1" y="239.8" transform="rotate(-90 144.1 239.8)">3</text>
<text x="156" y="236.7">LDR2-</text>
<text x="204.5" y="239.7">2</text>
<text x="188.2" y="242.4">100k</text>
<text x="238.8" y="243.1">AD2</text>
<text x="95.2" y="249.6">5k</text>
<text x="110.3" y="249.4">2</text>
<text x="128.1" y="248.2">AD0</text>
<text x="134.6" y="249.6">5k</text>
<text x="149.7" y="249.4">2</text>
<text x="167.4" y="248.2">AD1</text>
<text x="199" y="246.6" transform="rotate(-90 199 246.6)">1</text>
<text x="214.7" y="249.9">POT1-</text>
<text x="104.8" y="256.2" transform="rotate(-90 104.8 256.2)">1</text>
<text x="124.5" y="256.8">220nF</text>
<text x="144.2" y="256.2" transform="rotate(-90 144.2 256.2)">1</text>
<text x="163.8" y="256.8">220nF</text>
<text x="201.9" y="259.8">1k</text>
<text x="230.4" y="258.8">220nF</text>
<text x="38.4" y="293.5">3</text>
<text x="38.4" y="291">4</text>
<text x="38.4" y="288.5">5</text>
<text x="52.4" y="289.6">IO6</text>
<text x="52.4" y="292.1">IO5</text>
<text x="38.4" y="298.6">1</text>
<text x="38.4" y="296.1">2</text>
<text x="52.4" y="294.6">IO4</text>
<text x="52.4" y="297.2">GND</text>
<text x="30.6" y="303.7">TBLOCK-I5</text>
<text x="239.8" y="312.7">TX</text>
<text x="153.5" y="322.7">10</text>
<text x="167.4" y="323.8">SCL</text>
<text x="227.3" y="321.8">JUMPER2</text>
<text x="119.4" y="329.6">1</text>
<text x="153.5" y="327.8">8</text>
<text x="153.5" y="325.3">9</text>
<text x="167.4" y="328.9">AREF</text>
<text x="167.4" y="326.4">SDA</text>
<text x="27.5" y="333.2">FDC1</text>
<text x="55.4" y="333.2">FDC2</text>
<text x="119.4" y="332.1">2</text>
<text x="119.4" y="334.7">3</text>
<text x="133.4" y="330.7">RST_IN</text>
<text x="153.5" y="335.4">5</text>
<text x="153.5" y="332.9">6</text>
<text x="153.5" y="330.4">7</text>
<text x="167.4" y="331.5">GND</text>
<text x="167.4" y="334">IO13</text>
<text x="206.6" y="334.2">2</text>
<text x="240.1" y="331.5">RX</text>
<text x="27.5" y="339.6">IO7</text>
<text x="54.2" y="339.6">IO8</text>
<text x="119.4" y="337.2">4</text>
<text x="119.4" y="339.8">5</text>
<text x="133.4" y="338.3">GND</text>
<text x="133.4" y="340.9">GND</text>
<text x="153.5" y="340.5">3</text>
<text x="153.5" y="338">4</text>
<text x="167.4" y="341.6">IO10</text>
<text x="167.4" y="339.1">IO11</text>
<text x="167.4" y="336.5">IO12</text>
<text x="198.7" y="341.8">CONN-H2</text>
<text x="206.6" y="336.7">1</text>
<text x="240.1" y="338.1">TX</text>
<text x="111.6" y="347.3">ARDUINO-SIL6</text>
<text x="119.4" y="342.3">6</text>
<text x="133.4" y="343.4">+12VCC</text>
<text x="153.5" y="345.6">1</text>
<text x="153.5" y="343.1">2</text>
<text x="166.2" y="346.7">AD3</text>
<text x="167.4" y="344.2">IO9</text>
<text x="227.3" y="347.4">JUMPER2</text>
<text x="22.4" y="353.3">10k</text>
<text x="49" y="353.3">10k</text>
<text x="145.6" y="350.6">ARDUINO-SIL10</text>
<text x="36.6" y="354.3">100nF</text>
<text x="63.3" y="354.6">100nF</text>
<text x="240.3" y="356.9">RX</text>
</g>
<g font-size="2.4" fill="#0f0">
<text x="92.4" y="221.5">1.0</text>
<text x="131.8" y="221.5">1.0</text>
</g>
<g font-size="2.4" fill="#800000">
<text x="88.7" y="272.2">* O potenciômetro serve para calibrar os sensores</text>
<text x="194.4" y="280.3">* Os resistores servem para impedir curto circuito</text>
<text x="182.4" y="355">* Jumpers para selecionar o tipo</text>
<text x="182.7" y="357.8">de comunicação com outras placas</text>
</g>
<g font-size="1.6" fill="#c00000">
<text x="199.9" y="239.2" transform="rotate(-90 199.9 239.2)">50%</text>
<text x="105.7" y="248.9" transform="rotate(-90 105.7 248.9)">52%</text>
<text x="145.1" y="248.9" transform="rotate(-90 145.1 248.9)">52%</text>
</g>
</svg>
